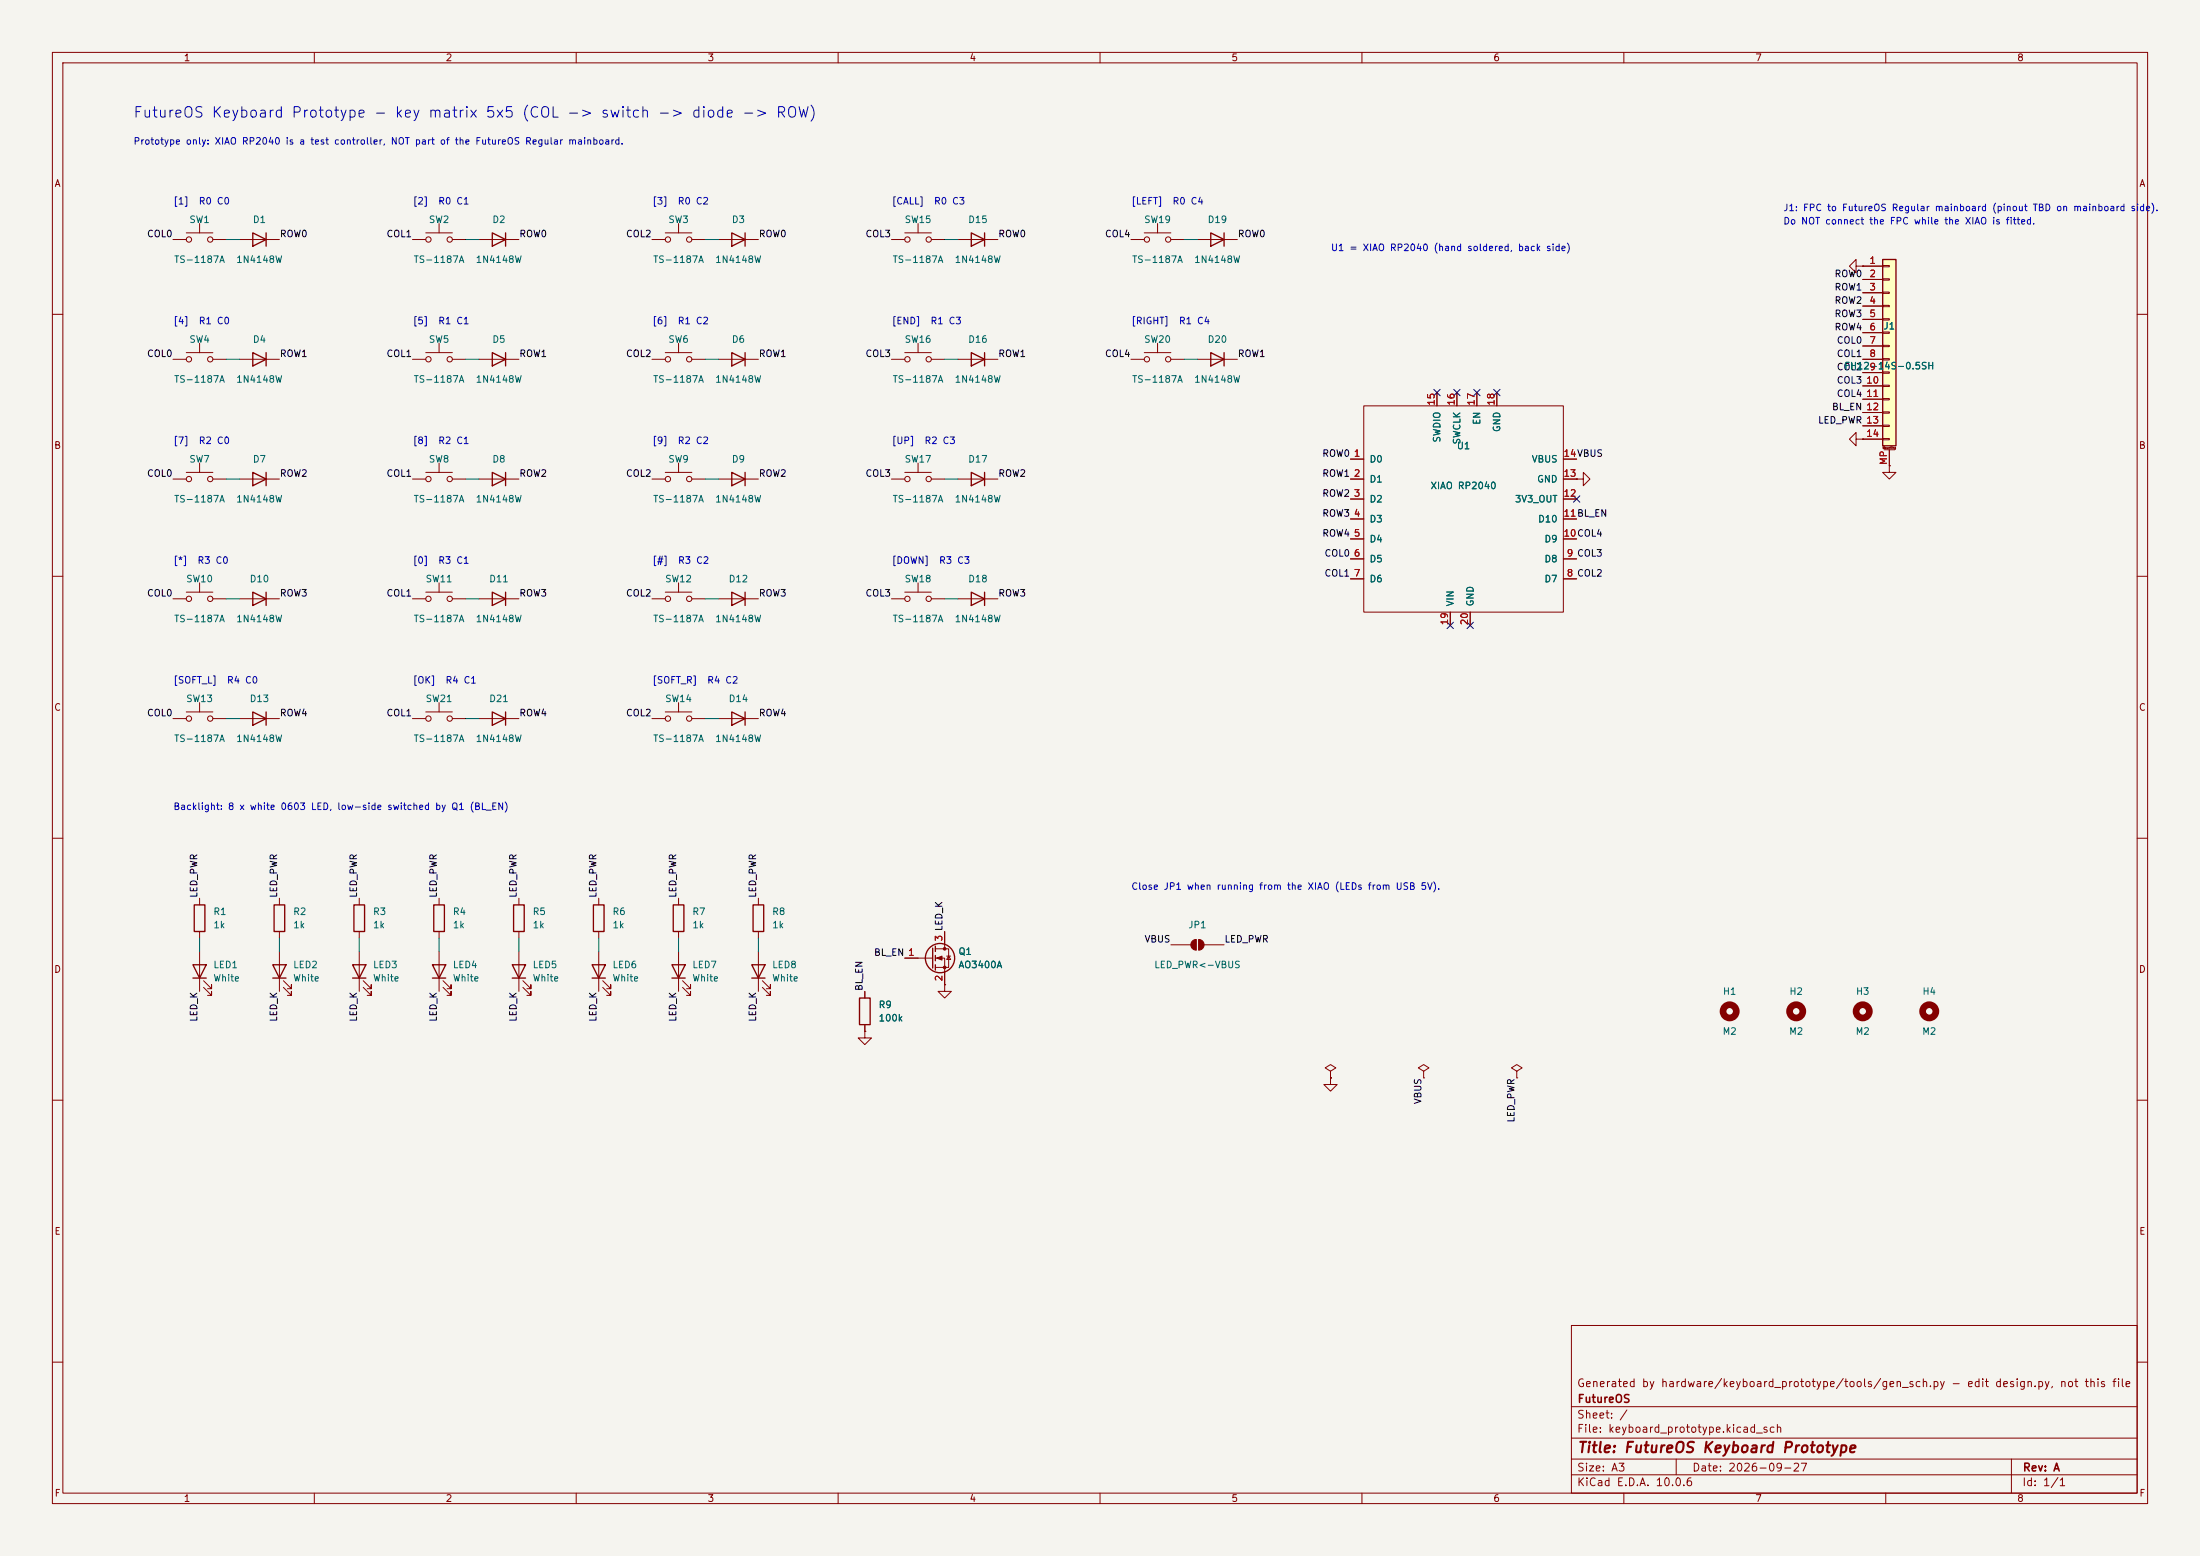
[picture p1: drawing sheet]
<svg xmlns="http://www.w3.org/2000/svg" width="420mm" height="297mm" viewBox="0 0 420 297" stroke-linecap="round" stroke-linejoin="round" font-family="sans-serif">
<path d="M0 0h420v297h-420z" fill="#f5f4ef" stroke="#f5f4ef" stroke-width=".19"/>
<g fill="none" stroke="#840000" stroke-width=".19">
<path d="M10 10h400v277h-400zM12 12h396v273h-396zM60 10v2M110 10v2M160 10v2M210 10v2M260 10v2M310 10v2M360 10v2M10 60h2M137.2 68.6h7.6M408 60h2"/>
<path d="M360.7 88.9v1.3h1.2l-1.2 1.2-1.3-1.2h1.3M360.7 88.9h.1M10 110h2M408 110h2M10 160h2M408 160h2M144.8 181.6v7.6M145.5 188.5l1.6 1.5v-.8v.8h-.8M145.5 187.2l1.6 1.5v-.7v.7h-.8M10 210h2M408 210h2M300 253h108v32h-108z"/>
<path d="M10 260h2M300 278.5h108M300 274.5h108M300 268.5h108M320 278.5v3M384 278.5v6.5M408 260h2M60 285v2M110 285v2M160 285v2M210 285v2M260 285v2"/>
<path d="M300 281.5h108M310 285v2M360 285v2"/>
</g>
<path d="M139.7 67.3l2.5 1.3-2.5 1.3zM142.2 67.3v2.6M143.5 184.2h2.5l-1.2 2.5zM143.5 186.7h2.5" fill="none" stroke="#840000" stroke-width=".25"/>
<path d="M359.4 49.5h2.5v35.6h-2.5z" fill="#ffffc2"/>
<g fill="none" stroke="#840000" stroke-width=".25">
<path d="M48.3 44.5l2.5 1.2-2.5 1.3zM50.8 44.5v2.5M94 44.5l2.5 1.2-2.5 1.3zM96.5 44.5v2.5M139.7 44.5l2.5 1.2-2.5 1.3zM142.2 44.5v2.5M185.4 44.5l2.6 1.2-2.6 1.3zM188 44.5v2.5M231.1 44.5l2.6 1.2-2.6 1.3zM233.7 44.5v2.5M359.4 49.5h2.5v35.6h-2.5zM48.3 67.3l2.5 1.3-2.5 1.3z"/>
<path d="M50.8 67.3v2.6M94 67.3l2.5 1.3-2.5 1.3zM96.5 67.3v2.6M185.4 67.3l2.6 1.3-2.6 1.3zM188 67.3v2.6M231.1 67.3l2.6 1.3-2.6 1.3zM233.7 67.3v2.6M48.3 90.2l2.5 1.2-2.5 1.3zM50.8 90.2v2.5M94 90.2l2.5 1.2-2.5 1.3zM96.5 90.2v2.5M139.7 90.2l2.5 1.2-2.5 1.3z"/>
<path d="M142.2 90.2v2.5M185.4 90.2l2.6 1.2-2.6 1.3zM188 90.2v2.5M48.3 113l2.5 1.3-2.5 1.3zM50.8 113v2.6M94 113l2.5 1.3-2.5 1.3zM96.5 113v2.6M139.7 113l2.5 1.3-2.5 1.3zM142.2 113v2.6M185.4 113l2.6 1.3-2.6 1.3zM188 113v2.6M48.3 135.9l2.5 1.3-2.5 1.2z"/>
<path d="M50.8 135.9v2.5M94 135.9l2.5 1.3-2.5 1.2zM96.5 135.9v2.5M139.7 135.9l2.5 1.3-2.5 1.2zM142.2 135.9v2.5M37.1 172.7h2v5.1h-2zM52.3 172.7h2.1v5.1h-2.1zM67.6 172.7h2v5.1h-2zM82.8 172.7h2v5.1h-2zM98 172.7h2.1v5.1h-2.1zM113.3 172.7h2v5.1h-2zM128.5 172.7h2.1v5.1h-2.1z"/>
<path d="M143.8 172.7h2v5.1h-2zM36.8 184.2h2.6l-1.3 2.5zM36.8 186.7h2.6M52.1 184.2h2.5l-1.3 2.5zM52.1 186.7h2.5M67.3 184.2h2.5l-1.2 2.5zM67.3 186.7h2.5M82.5 184.2h2.6l-1.3 2.5zM82.5 186.7h2.6M97.8 184.2h2.5l-1.2 2.5zM97.8 186.7h2.5M113 184.2h2.6l-1.3 2.5z"/>
<path d="M113 186.7h2.6M128.3 184.2h2.5l-1.3 2.5zM128.3 186.7h2.5M164.1 190.5h2v5.1h-2zM178.1 181v3.8M178.6 180.6v1M178.6 182.4v1M178.6 184.2v1"/>
<circle cx="179.5" cy="182.9" r="2.79"/>
</g>
<g fill="none" stroke="#840000" stroke-width=".19">
<path d="M33 45.7h2.6M35.6 44.5h5M38.1 42.7v1.8M40.6 45.7h2.6M45.7 45.7h7.6M78.7 45.7h2.6M81.3 44.5h5.1M83.8 42.7v1.8M86.4 45.7h2.5M91.4 45.7h7.7M124.5 45.7h2.5M127 44.5h5.1"/>
<path d="M129.5 42.7v1.8M132.1 45.7h2.5M137.2 45.7h7.6M170.2 45.7h2.5M172.7 44.5h5.1M175.3 42.7v1.8M177.8 45.7h2.5M182.9 45.7h7.6M215.9 45.7h2.5M218.4 44.5h5.1M221 42.7v1.8M223.5 45.7h2.6"/>
<path d="M228.6 45.7h7.6M354.3 50.8v-1.3l-1.2 1.3 1.2 1.3v-1.3h1.3M355.6 50.8h.1M355.6 50.8h3.8M355.6 53.3h3.8M355.6 55.9h3.8M355.6 58.4h3.8M359.4 50.7h1.3v.2h-1.3zM359.4 53.2h1.3v.3h-1.3zM359.4 55.8h1.3v.2h-1.3zM359.4 58.3h1.3v.2h-1.3zM33 68.6h2.6"/>
<path d="M35.6 67.3h5M38.1 65.5v1.8M40.6 68.6h2.6M45.7 68.6h7.6M78.7 68.6h2.6M81.3 67.3h5.1M83.8 65.5v1.8M86.4 68.6h2.5M91.4 68.6h7.7M124.5 68.6h2.5M127 67.3h5.1M129.5 65.5v1.8"/>
<path d="M132.1 68.6h2.5M170.2 68.6h2.5M172.7 67.3h5.1M175.3 65.5v1.8M177.8 68.6h2.5M182.9 68.6h7.6M215.9 68.6h2.5M218.4 67.3h5.1M221 65.5v1.8M223.5 68.6h2.6M228.6 68.6h7.6M260.3 77.5h38.1v39.3h-38.1z"/>
<path d="M274.3 74.9v2.6M278.1 74.9v2.6M281.9 74.9v2.6M285.7 74.9v2.6M355.6 61h3.8M355.6 63.5h3.8M355.6 66h3.8M355.6 68.6h3.8M355.6 71.1h3.8M355.6 73.7h3.8M355.6 76.2h3.8M355.6 78.7h3.8"/>
<path d="M359.4 60.8h1.3v.3h-1.3zM359.4 63.4h1.3v.2h-1.3zM359.4 65.9h1.3v.3h-1.3zM359.4 68.5h1.3v.2h-1.3zM359.4 71h1.3v.2h-1.3zM359.4 73.5h1.3v.3h-1.3zM359.4 76.1h1.3v.2h-1.3zM359.4 78.6h1.3v.3h-1.3zM33 91.4h2.6M35.6 90.2h5M38.1 88.4v1.8M40.6 91.4h2.6"/>
<path d="M45.7 91.4h7.6M78.7 91.4h2.6M81.3 90.2h5.1M83.8 88.4v1.8M86.4 91.4h2.5M91.4 91.4h7.7M124.5 91.4h2.5M127 90.2h5.1M129.5 88.4v1.8M132.1 91.4h2.5M137.2 91.4h7.6M170.2 91.4h2.5"/>
<path d="M172.7 90.2h5.1M175.3 88.4v1.8M177.8 91.4h2.5M182.9 91.4h7.6M257.8 87.6h2.5M257.8 91.4h2.5M257.8 95.3h2.5M257.8 99.1h2.5M298.4 87.6h2.6M298.4 91.4h2.6M298.4 95.3h2.6M298.4 99.1h2.6"/>
<path d="M301 91.4h1.3v-1.2l1.2 1.2-1.2 1.3v-1.3M301 91.4h.1M354.3 83.8v-1.2l-1.2 1.2 1.2 1.3v-1.3h1.3M355.6 83.8h.1M355.6 81.3h3.8M355.6 83.8h3.8M359.4 81.2h1.3v.2h-1.3zM359.4 83.7h1.3v.2h-1.3zM359.7 85.9h2M360.7 88.9h.1M360.7 85.9v3M33 114.3h2.6"/>
<path d="M35.6 113h5M38.1 111.3v1.7M40.6 114.3h2.6M45.7 114.3h7.6M78.7 114.3h2.6M81.3 113h5.1M83.8 111.3v1.7M86.4 114.3h2.5M91.4 114.3h7.7M124.5 114.3h2.5M127 113h5.1M129.5 111.3v1.7"/>
<path d="M132.1 114.3h2.5M137.2 114.3h7.6M170.2 114.3h2.5M172.7 113h5.1M175.3 111.3v1.7M177.8 114.3h2.5M182.9 114.3h7.6M257.8 102.9h2.5M257.8 106.7h2.5M257.8 110.5h2.5M276.9 116.8v2.6M280.7 116.8v2.6"/>
<path d="M298.4 102.9h2.6M298.4 106.7h2.6M298.4 110.5h2.6M33 137.2h2.6M35.6 135.9h5M38.1 134.1v1.8M40.6 137.2h2.6M45.7 137.2h7.6M78.7 137.2h2.6M81.3 135.9h5.1M83.8 134.1v1.8M86.4 137.2h2.5"/>
<path d="M91.4 137.2h7.7M124.5 137.2h2.5M127 135.9h5.1M129.5 134.1v1.8M132.1 137.2h2.5M137.2 137.2h7.6M38.1 171.5v1.2M38.1 177.8v1.3M53.3 171.5v1.2M53.3 177.8v1.3M68.6 171.5v1.2M68.6 177.8v1.3"/>
<path d="M83.8 171.5v1.2M83.8 177.8v1.3M99.1 171.5v1.2M99.1 177.8v1.3M114.3 171.5v1.2M114.3 177.8v1.3M129.5 171.5v1.2M129.5 177.8v1.3M144.8 171.5v1.2M144.8 177.8v1.3M180.3 177.8v3.3M228.3 179.3v2.1"/>
<path d="M228.9 179.3v2.1M38.1 181.6v7.6M38.9 188.5l1.5 1.5v-.8v.8h-.8M38.9 187.2l1.5 1.5v-.7v.7h-.8M53.3 181.6v7.6M54.1 188.5l1.5 1.5v-.8v.8h-.7M54.1 187.2l1.5 1.5v-.7v.7h-.7M68.6 181.6v7.6M69.3 188.5l1.6 1.5v-.8v.8h-.8M69.3 187.2l1.6 1.5v-.7v.7h-.8M83.8 181.6v7.6M84.6 188.5l1.5 1.5v-.8v.8h-.8"/>
<path d="M84.6 187.2l1.5 1.5v-.7v.7h-.8M99.1 181.6v7.6M99.8 188.5l1.5 1.5v-.8v.8h-.7M99.8 187.2l1.5 1.5v-.7v.7h-.7M114.3 181.6v7.6M115.1 188.5l1.5 1.5v-.8v.8h-.8M115.1 187.2l1.5 1.5v-.7v.7h-.8M129.5 181.6v7.6M130.3 188.5l1.5 1.5v-.8v.8h-.7M130.3 187.2l1.5 1.5v-.7v.7h-.7M165.1 196.9v1.2h1.3l-1.3 1.3-1.3-1.3h1.3M165.1 196.9h.1"/>
<path d="M165.1 189.2v1.3M165.1 195.6v1.3M172.7 182.9h5.4M178.6 181.1h2.5v3.6h-2.5M178.6 182.9h1.7v5.1M180.3 188v1.2h1.3l-1.3 1.3-1.2-1.3h1.2M180.3 188h.1M180.7 182.5h.8M181.1 182.5l.4 .6h-.8zM223.5 180.3h3.8M229.9 180.3h3.8M254 205.7v1.3h1.3l-1.3 1.3-1.3-1.3h1.3"/>
<path d="M254 205.7h.1M254 204.5l1-.7-1-.6-1 .6 1 .7v1.2M271.8 204.5l1-.7-1-.6-1 .6 1 .7v1.2M271.8 205.7h.1M289.6 204.5l1-.7-1-.6-1.1 .6 1.1 .7v1.2M289.6 205.7h.1"/>
<circle cx="36.1" cy="45.7" r=".51"/>
<circle cx="40.1" cy="45.7" r=".51"/>
<circle cx="81.8" cy="45.7" r=".51"/>
<circle cx="85.9" cy="45.7" r=".51"/>
<circle cx="127.5" cy="45.7" r=".51"/>
<circle cx="131.6" cy="45.7" r=".51"/>
<circle cx="173.2" cy="45.7" r=".51"/>
<circle cx="177.3" cy="45.7" r=".51"/>
<circle cx="218.9" cy="45.7" r=".51"/>
<circle cx="223" cy="45.7" r=".51"/>
<circle cx="36.1" cy="68.6" r=".51"/>
<circle cx="40.1" cy="68.6" r=".51"/>
<circle cx="81.8" cy="68.6" r=".51"/>
<circle cx="85.9" cy="68.6" r=".51"/>
<circle cx="127.5" cy="68.6" r=".51"/>
<circle cx="131.6" cy="68.6" r=".51"/>
<circle cx="173.2" cy="68.6" r=".51"/>
<circle cx="177.3" cy="68.6" r=".51"/>
<circle cx="218.9" cy="68.6" r=".51"/>
<circle cx="223" cy="68.6" r=".51"/>
<circle cx="36.1" cy="91.4" r=".51"/>
<circle cx="40.1" cy="91.4" r=".51"/>
<circle cx="81.8" cy="91.4" r=".51"/>
<circle cx="85.9" cy="91.4" r=".51"/>
<circle cx="127.5" cy="91.4" r=".51"/>
<circle cx="131.6" cy="91.4" r=".51"/>
<circle cx="173.2" cy="91.4" r=".51"/>
<circle cx="177.3" cy="91.4" r=".51"/>
<circle cx="36.1" cy="114.3" r=".51"/>
<circle cx="40.1" cy="114.3" r=".51"/>
<circle cx="81.8" cy="114.3" r=".51"/>
<circle cx="85.9" cy="114.3" r=".51"/>
<circle cx="127.5" cy="114.3" r=".51"/>
<circle cx="131.6" cy="114.3" r=".51"/>
<circle cx="173.2" cy="114.3" r=".51"/>
<circle cx="177.3" cy="114.3" r=".51"/>
<circle cx="36.1" cy="137.2" r=".51"/>
<circle cx="40.1" cy="137.2" r=".51"/>
<circle cx="81.8" cy="137.2" r=".51"/>
<circle cx="85.9" cy="137.2" r=".51"/>
<circle cx="127.5" cy="137.2" r=".51"/>
<circle cx="131.6" cy="137.2" r=".51"/>
</g>
<g fill="#840000" stroke="#840000" stroke-width=".19">
<path d="M178.8 182.9l1-.4v.8z"/>
<path d="M227.6 179.6l.7-.3v2.1a1.02 1.02 0 0 1-.9-.7 1.02 1.02 0 0 1 .2-1.1z"/>
<path d="M228.9 179.3a1.02 1.02 0 0 1 1 1 1.02 1.02 0 0 1-1 1.1z"/>
<circle cx="180.3" cy="181.1" r=".25"/>
<circle cx="180.3" cy="184.7" r=".25"/>
</g>
<g fill="none" stroke="#840000" stroke-width="1.3">
<circle cx="330.2" cy="193" r="1.27"/>
<circle cx="342.9" cy="193" r="1.27"/>
<circle cx="355.6" cy="193" r="1.27"/>
<circle cx="368.3" cy="193" r="1.27"/>
</g>
<g fill="none" stroke="#009600" stroke-width=".19">
<path d="M43.2 45.7h2.5M88.9 45.7h2.5M134.6 45.7h2.6M180.3 45.7h2.6M226.1 45.7h2.5M43.2 68.6h2.5M88.9 68.6h2.5M134.6 68.6h2.6M180.3 68.6h2.6M226.1 68.6h2.5M43.2 91.4h2.5M88.9 91.4h2.5"/>
<path d="M134.6 91.4h2.6M180.3 91.4h2.6M43.2 114.3h2.5M88.9 114.3h2.5M134.6 114.3h2.6M180.3 114.3h2.6M43.2 137.2h2.5M88.9 137.2h2.5M134.6 137.2h2.6M38.1 179.1v2.5M53.3 179.1v2.5M68.6 179.1v2.5"/>
<path d="M83.8 179.1v2.5M99.1 179.1v2.5M114.3 179.1v2.5M129.5 179.1v2.5M144.8 179.1v2.5"/>
</g>
<g fill="none" stroke="#000084" stroke-width=".19">
<path d="M273.7 74.3l1.2 1.2M274.9 74.3l-1.2 1.2M277.5 74.3l1.2 1.2M278.7 74.3l-1.2 1.2M281.3 74.3l1.2 1.2M282.5 74.3l-1.2 1.2M285.1 74.3l1.3 1.2M286.4 74.3l-1.3 1.2M300.4 94.6l1.2 1.3M301.6 94.6l-1.2 1.3M276.3 118.8l1.2 1.2M277.5 118.8l-1.2 1.2"/>
<path d="M280.1 118.8l1.2 1.2M281.3 118.8l-1.2 1.2"/>
</g>
<text font-size="2" fill="#0000c2" x="25.3" y="23">FutureOS Keyboard Prototype - key matrix 5x5 (COL -&gt; switch -&gt; diode -&gt; ROW)</text>
<text font-size="2" fill="#840000" x="301" y="277.8">Title: FutureOS Keyboard Prototype</text>
<g font-size="1.5" fill="#840000">
<text x="300.9" y="265.1">Generated by hardware/keyboard_prototype/tools/gen_sch.py - edit design.py, not this file</text>
<text x="301" y="268.1">FutureOS</text>
<text x="300.9" y="273.8">File: keyboard_prototype.kicad_sch</text>
<text x="300.9" y="271.1">Sheet: /</text>
<text x="300.9" y="281.2">Size: A3</text>
<text x="322.9" y="281.2">Date: 2026-09-27</text>
<text x="386" y="281.2">Rev: A</text>
<text x="300.9" y="284">KiCad E.D.A. 10.0.6</text>
<text x="385.9" y="284">Id: 1/1</text>
</g>
<g font-size="1.3" fill="#840000">
<text x="35" y="12">1</text>
<text x="85" y="12">2</text>
<text x="135" y="12">3</text>
<text x="185" y="12">4</text>
<text x="235" y="12">5</text>
<text x="285" y="12">6</text>
<text x="335" y="12">7</text>
<text x="385" y="12">8</text>
<text x="10.3" y="36">A</text>
<text x="408.3" y="36">A</text>
<text x="10.2" y="86">B</text>
<text x="408.2" y="86">B</text>
<text x="10.2" y="136">C</text>
<text x="408.2" y="136">C</text>
<text x="10.2" y="186">D</text>
<text x="408.2" y="186">D</text>
<text x="10.3" y="236">E</text>
<text x="408.3" y="236">E</text>
<text x="10.3" y="286">F</text>
<text x="35" y="287">1</text>
<text x="85" y="287">2</text>
<text x="135" y="287">3</text>
<text x="185" y="287">4</text>
<text x="235" y="287">5</text>
<text x="285" y="287">6</text>
<text x="335" y="287">7</text>
<text x="385" y="287">8</text>
<text x="408.3" y="286">F</text>
</g>
<g font-size="1.3" fill="#0000c2">
<text x="25.4" y="27.9">Prototype only: XIAO RP2040 is a test controller, NOT part of the FutureOS Regular mainboard.</text>
<text x="33" y="39.3">[1]</text>
<text x="37.8" y="39.3">R0 C0</text>
<text x="78.7" y="39.3">[2]</text>
<text x="83.6" y="39.3">R0 C1</text>
<text x="124.4" y="39.3">[3]</text>
<text x="129.3" y="39.3">R0 C2</text>
<text x="170.2" y="39.3">[CALL]</text>
<text x="178.2" y="39.3">R0 C3</text>
<text x="215.9" y="39.3">[LEFT]</text>
<text x="223.7" y="39.3">R0 C4</text>
<text x="340.3" y="40.6">J1: FPC to FutureOS Regular mainboard (pinout TBD on mainboard side).</text>
<text x="340.3" y="43.2">Do NOT connect the FPC while the XIAO is fitted.</text>
<text x="254" y="48.2">U1 = XIAO RP2040 (hand soldered, back side)</text>
<text x="33" y="62.2">[4]</text>
<text x="37.8" y="62.2">R1 C0</text>
<text x="78.7" y="62.2">[5]</text>
<text x="83.6" y="62.2">R1 C1</text>
<text x="124.4" y="62.2">[6]</text>
<text x="129.3" y="62.2">R1 C2</text>
<text x="170.2" y="62.2">[END]</text>
<text x="177.5" y="62.2">R1 C3</text>
<text x="215.9" y="62.2">[RIGHT]</text>
<text x="224.9" y="62.2">R1 C4</text>
<text x="33" y="85.1">[7]</text>
<text x="37.8" y="85.1">R2 C0</text>
<text x="78.7" y="85.1">[8]</text>
<text x="83.6" y="85.1">R2 C1</text>
<text x="124.4" y="85.1">[9]</text>
<text x="129.3" y="85.1">R2 C2</text>
<text x="170.2" y="85.1">[UP]</text>
<text x="176.4" y="85.1">R2 C3</text>
<text x="33" y="107.9">[*]</text>
<text x="37.6" y="107.9">R3 C0</text>
<text x="78.7" y="107.9">[0]</text>
<text x="83.6" y="107.9">R3 C1</text>
<text x="124.4" y="107.9">[#]</text>
<text x="129.3" y="107.9">R3 C2</text>
<text x="170.2" y="107.9">[DOWN]</text>
<text x="179.2" y="107.9">R3 C3</text>
<text x="33" y="130.8">[SOFT_L]</text>
<text x="43.2" y="130.8">R4 C0</text>
<text x="78.7" y="130.8">[OK]</text>
<text x="84.9" y="130.8">R4 C1</text>
<text x="124.4" y="130.8">[SOFT_R]</text>
<text x="134.9" y="130.8">R4 C2</text>
<text x="33" y="154.9">Backlight: 8 x white 0603 LED, low-side switched by Q1 (BL_EN)</text>
<text x="215.9" y="170.2">Close JP1 when running from the XIAO (LEDs from USB 5V).</text>
</g>
<g font-size="1.3" fill="#0f0f0f">
<text x="28" y="45.6">COL0</text>
<text x="53.3" y="45.6">ROW0</text>
<text x="73.7" y="45.6">COL1</text>
<text x="99" y="45.6">ROW0</text>
<text x="119.4" y="45.6">COL2</text>
<text x="144.8" y="45.6">ROW0</text>
<text x="165.1" y="45.6">COL3</text>
<text x="190.5" y="45.6">ROW0</text>
<text x="210.8" y="45.6">COL4</text>
<text x="236.2" y="45.6">ROW0</text>
<text x="350.1" y="53.2">ROW0</text>
<text x="350.1" y="55.8">ROW1</text>
<text x="350.1" y="58.3">ROW2</text>
<text x="350.1" y="60.8">ROW3</text>
<text x="350.1" y="63.4">ROW4</text>
<text x="350.5" y="65.9">COL0</text>
<text x="28" y="68.5">COL0</text>
<text x="53.3" y="68.5">ROW1</text>
<text x="73.7" y="68.5">COL1</text>
<text x="99" y="68.5">ROW1</text>
<text x="119.4" y="68.5">COL2</text>
<text x="144.8" y="68.5">ROW1</text>
<text x="165.1" y="68.5">COL3</text>
<text x="190.5" y="68.5">ROW1</text>
<text x="210.8" y="68.5">COL4</text>
<text x="236.2" y="68.5">ROW1</text>
<text x="350.5" y="68.5">COL1</text>
<text x="350.5" y="71">COL2</text>
<text x="350.5" y="73.5">COL3</text>
<text x="350.5" y="76.1">COL4</text>
<text x="347" y="81.2">LED_PWR 13</text>
<text x="349.6" y="78.6">BL_EN 12</text>
<text x="252.3" y="87.5">ROW0</text>
<text x="28" y="91.3">COL0</text>
<text x="53.3" y="91.3">ROW2</text>
<text x="73.7" y="91.3">COL1</text>
<text x="99" y="91.3">ROW2</text>
<text x="119.4" y="91.3">COL2</text>
<text x="144.8" y="91.3">ROW2</text>
<text x="165.1" y="91.3">COL3</text>
<text x="190.5" y="91.3">ROW2</text>
<text x="252.3" y="95.1">ROW2</text>
<text x="252.3" y="91.3">ROW1</text>
<text x="252.3" y="98.9">ROW3</text>
<text x="252.3" y="102.7">ROW4</text>
<text x="252.7" y="106.6">COL0</text>
<text x="252.7" y="110.4">COL1</text>
<text x="28" y="114.2">COL0</text>
<text x="53.3" y="114.2">ROW3</text>
<text x="73.7" y="114.2">COL1</text>
<text x="99" y="114.2">ROW3</text>
<text x="119.4" y="114.2">COL2</text>
<text x="144.8" y="114.2">ROW3</text>
<text x="165.1" y="114.2">COL3</text>
<text x="190.5" y="114.2">ROW3</text>
<text x="28" y="137">COL0</text>
<text x="53.3" y="137">ROW4</text>
<text x="73.7" y="137">COL1</text>
<text x="99" y="137">ROW4</text>
<text x="119.4" y="137">COL2</text>
<text x="144.8" y="137">ROW4</text>
<text x="38" y="171.5" transform="rotate(-90 38 171.5)">LED_PWR</text>
<text x="53.2" y="171.5" transform="rotate(-90 53.2 171.5)">LED_PWR</text>
<text x="68.5" y="171.5" transform="rotate(-90 68.5 171.5)">LED_PWR</text>
<text x="83.7" y="171.5" transform="rotate(-90 83.7 171.5)">LED_PWR</text>
<text x="98.9" y="171.5" transform="rotate(-90 98.9 171.5)">LED_PWR</text>
<text x="114.2" y="171.5" transform="rotate(-90 114.2 171.5)">LED_PWR</text>
<text x="129.4" y="171.5" transform="rotate(-90 129.4 171.5)">LED_PWR</text>
<text x="144.7" y="171.5" transform="rotate(-90 144.7 171.5)">LED_PWR</text>
<text x="166.7" y="182.8">BL_EN 1</text>
<text x="218.4" y="180.2">VBUS</text>
<text x="233.7" y="180.2">LED_PWR</text>
<text x="165" y="189.3" transform="rotate(-90 165 189.3)">BL_EN</text>
<text x="38" y="195.1" transform="rotate(-90 38 195.1)">LED_K</text>
<text x="53.2" y="195.1" transform="rotate(-90 53.2 195.1)">LED_K</text>
<text x="68.5" y="195.1" transform="rotate(-90 68.5 195.1)">LED_K</text>
<text x="83.7" y="195.1" transform="rotate(-90 83.7 195.1)">LED_K</text>
<text x="98.9" y="195.1" transform="rotate(-90 98.9 195.1)">LED_K</text>
<text x="114.2" y="195.1" transform="rotate(-90 114.2 195.1)">LED_K</text>
<text x="129.4" y="195.1" transform="rotate(-90 129.4 195.1)">LED_K</text>
<text x="144.7" y="195.1" transform="rotate(-90 144.7 195.1)">LED_K</text>
<text x="271.7" y="210.9" transform="rotate(-90 271.7 210.9)">VBUS</text>
<text x="289.4" y="214.4" transform="rotate(-90 289.4 214.4)">LED_PWR</text>
</g>
<g font-size="1.3" fill="#006464">
<text x="36" y="42.9">SW1</text>
<text x="48.2" y="42.9">D1</text>
<text x="81.8" y="42.9">SW2</text>
<text x="93.9" y="42.9">D2</text>
<text x="127.5" y="42.9">SW3</text>
<text x="139.6" y="42.9">D3</text>
<text x="172.6" y="42.9">SW15</text>
<text x="184.7" y="42.9">D15</text>
<text x="218.3" y="42.9">SW19</text>
<text x="230.4" y="42.9">D19</text>
<text x="33.1" y="50.5">TS-1187A</text>
<text x="45" y="50.5">1N4148W</text>
<text x="78.9" y="50.5">TS-1187A</text>
<text x="90.7" y="50.5">1N4148W</text>
<text x="124.6" y="50.5">TS-1187A</text>
<text x="136.4" y="50.5">1N4148W</text>
<text x="170.3" y="50.5">TS-1187A</text>
<text x="182.1" y="50.5">1N4148W</text>
<text x="216" y="50.5">TS-1187A</text>
<text x="227.9" y="50.5">1N4148W</text>
<text x="36" y="65.7">SW4</text>
<text x="48.2" y="65.7">D4</text>
<text x="81.8" y="65.7">SW5</text>
<text x="93.9" y="65.7">D5</text>
<text x="127.5" y="65.7">SW6</text>
<text x="139.6" y="65.7">D6</text>
<text x="172.6" y="65.7">SW16</text>
<text x="184.7" y="65.7">D16</text>
<text x="218.3" y="65.7">SW20</text>
<text x="230.4" y="65.7">D20</text>
<text x="359.5" y="63.2">J1</text>
<text x="352" y="70.8">FH12-14S-0.5SH</text>
<text x="33.1" y="73.4">TS-1187A</text>
<text x="45" y="73.4">1N4148W</text>
<text x="78.9" y="73.4">TS-1187A</text>
<text x="90.7" y="73.4">1N4148W</text>
<text x="124.6" y="73.4">TS-1187A</text>
<text x="136.4" y="73.4">1N4148W</text>
<text x="170.3" y="73.4">TS-1187A</text>
<text x="182.1" y="73.4">1N4148W</text>
<text x="216" y="73.4">TS-1187A</text>
<text x="227.9" y="73.4">1N4148W</text>
<text x="282.9" y="81.2" transform="rotate(-90 282.9 81.2)">EN</text>
<text x="286.7" y="82.6" transform="rotate(-90 286.7 82.6)">GND</text>
<text x="36" y="88.6">SW7</text>
<text x="48.2" y="88.6">D7</text>
<text x="81.8" y="88.6">SW8</text>
<text x="93.9" y="88.6">D8</text>
<text x="127.5" y="88.6">SW9</text>
<text x="139.6" y="88.6">D9</text>
<text x="172.6" y="88.6">SW17</text>
<text x="184.7" y="88.6">D17</text>
<text x="261.3" y="88.6">D0</text>
<text x="275.3" y="84.6" transform="rotate(-90 275.3 84.6)">SWDIO</text>
<text x="278" y="86.1">U1</text>
<text x="279.1" y="84.9" transform="rotate(-90 279.1 84.9)">SWCLK</text>
<text x="292.3" y="88.6">VBUS</text>
<text x="261.3" y="92.4">D1</text>
<text x="273" y="93.7">XIAO RP2040</text>
<text x="293.3" y="92.4">GND</text>
<text x="33.1" y="96.2">TS-1187A</text>
<text x="45" y="96.2">1N4148W</text>
<text x="78.9" y="96.2">TS-1187A</text>
<text x="90.7" y="96.2">1N4148W</text>
<text x="124.6" y="96.2">TS-1187A</text>
<text x="136.4" y="96.2">1N4148W</text>
<text x="170.3" y="96.2">TS-1187A</text>
<text x="182.1" y="96.2">1N4148W</text>
<text x="261.3" y="96.2">D2</text>
<text x="261.3" y="100">D3</text>
<text x="289.1" y="96.2">3V3_OUT</text>
<text x="293.5" y="100">D10</text>
<text x="261.3" y="103.8">D4</text>
<text x="261.3" y="107.6">D5</text>
<text x="294.7" y="107.6">D8</text>
<text x="294.7" y="103.8">D9</text>
<text x="35.4" y="111.5">SW10</text>
<text x="47.6" y="111.5">D10</text>
<text x="81.2" y="111.5">SW11</text>
<text x="93.3" y="111.5">D11</text>
<text x="126.9" y="111.5">SW12</text>
<text x="139" y="111.5">D12</text>
<text x="172.6" y="111.5">SW18</text>
<text x="184.7" y="111.5">D18</text>
<text x="261.3" y="111.5">D6</text>
<text x="294.7" y="111.5">D7</text>
<text x="33.1" y="119.1">TS-1187A</text>
<text x="45" y="119.1">1N4148W</text>
<text x="78.9" y="119.1">TS-1187A</text>
<text x="90.7" y="119.1">1N4148W</text>
<text x="124.6" y="119.1">TS-1187A</text>
<text x="136.4" y="119.1">1N4148W</text>
<text x="170.3" y="119.1">TS-1187A</text>
<text x="182.1" y="119.1">1N4148W</text>
<text x="277.8" y="115.9" transform="rotate(-90 277.8 115.9)">VIN</text>
<text x="281.6" y="115.9" transform="rotate(-90 281.6 115.9)">GND</text>
<text x="35.4" y="134.3">SW13</text>
<text x="47.6" y="134.3">D13</text>
<text x="81.2" y="134.3">SW21</text>
<text x="93.3" y="134.3">D21</text>
<text x="126.9" y="134.3">SW14</text>
<text x="139" y="134.3">D14</text>
<text x="33.1" y="141.9">TS-1187A</text>
<text x="45" y="141.9">1N4148W</text>
<text x="78.9" y="141.9">TS-1187A</text>
<text x="90.7" y="141.9">1N4148W</text>
<text x="124.6" y="141.9">TS-1187A</text>
<text x="136.4" y="141.9">1N4148W</text>
<text x="40.6" y="175">R1</text>
<text x="40.6" y="177.5">1k</text>
<text x="55.9" y="175">R2</text>
<text x="55.9" y="177.5">1k</text>
<text x="71.1" y="175">R3</text>
<text x="71.1" y="177.5">1k</text>
<text x="86.3" y="175">R4</text>
<text x="86.3" y="177.5">1k</text>
<text x="101.6" y="175">R5</text>
<text x="101.6" y="177.5">1k</text>
<text x="116.8" y="175">R6</text>
<text x="116.8" y="177.5">1k</text>
<text x="132.1" y="175">R7</text>
<text x="132.1" y="177.5">1k</text>
<text x="147.3" y="175">R8</text>
<text x="147.3" y="177.5">1k</text>
<text x="226.7" y="177.5">JP1</text>
<text x="40.6" y="185.1">LED1</text>
<text x="55.9" y="185.1">LED2</text>
<text x="71.1" y="185.1">LED3</text>
<text x="86.3" y="185.1">LED4</text>
<text x="101.6" y="185.1">LED5</text>
<text x="116.8" y="185.1">LED6</text>
<text x="132.1" y="185.1">LED7</text>
<text x="147.3" y="185.1">LED8</text>
<text x="182.9" y="182.6">Q1</text>
<text x="182.9" y="185.1">AO3400A</text>
<text x="220.2" y="185.1">LED_PWR&lt;-VBUS</text>
<text x="40.6" y="187.7">White</text>
<text x="55.9" y="187.7">White</text>
<text x="71.1" y="187.7">White</text>
<text x="86.3" y="187.7">White</text>
<text x="101.6" y="187.7">White</text>
<text x="116.8" y="187.7">White</text>
<text x="132.1" y="187.7">White</text>
<text x="147.3" y="187.7">White</text>
<text x="328.8" y="190.2">H1</text>
<text x="341.5" y="190.2">H2</text>
<text x="354.2" y="190.2">H3</text>
<text x="366.9" y="190.2">H4</text>
<text x="167.6" y="192.7">R9</text>
<text x="167.6" y="195.3">100k</text>
<text x="328.7" y="197.8">M2</text>
<text x="341.4" y="197.8">M2</text>
<text x="354.1" y="197.8">M2</text>
<text x="366.8" y="197.8">M2</text>
</g>
<g font-size="1.3" fill="#a90000">
<text x="356.8" y="50.7">1</text>
<text x="356.8" y="53.2">2</text>
<text x="356.8" y="55.7">3</text>
<text x="356.8" y="58.3">4</text>
<text x="356.8" y="60.8">5</text>
<text x="356.8" y="63.4">6</text>
<text x="356.8" y="65.9">7</text>
<text x="356.8" y="68.4">8</text>
<text x="356.8" y="71">9</text>
<text x="274.2" y="77.5" transform="rotate(-90 274.2 77.5)">15</text>
<text x="278" y="77.5" transform="rotate(-90 278 77.5)">16</text>
<text x="281.8" y="77.5" transform="rotate(-90 281.8 77.5)">17</text>
<text x="285.6" y="77.5" transform="rotate(-90 285.6 77.5)">18</text>
<text x="356.2" y="73.5">10</text>
<text x="356.2" y="76.1">11</text>
<text x="356.2" y="83.7">14</text>
<text x="356.2" y="78.6">12</text>
<text x="356.2" y="81.1">13</text>
<text x="258.3" y="87.5">1</text>
<text x="298.4" y="87.5">14VBUS</text>
<text x="298.4" y="87.5">14</text>
<text x="360.5" y="88.9" transform="rotate(-90 360.5 88.9)">MP</text>
<text x="258.3" y="91.3">2</text>
<text x="258.3" y="95.1">3</text>
<text x="298.4" y="95.1">12</text>
<text x="298.4" y="91.3">13</text>
<text x="258.3" y="98.9">4</text>
<text x="298.4" y="98.9">11BL_EN</text>
<text x="298.4" y="98.9">11</text>
<text x="258.3" y="102.7">5</text>
<text x="258.3" y="106.5">6</text>
<text x="298.4" y="102.7">10COL4</text>
<text x="298.4" y="102.7">10</text>
<text x="299" y="106.5">9 COL3</text>
<text x="299" y="106.5">9</text>
<text x="258.3" y="110.4">7</text>
<text x="299" y="110.4">8 COL2</text>
<text x="299" y="110.4">8</text>
<text x="276.7" y="119.4" transform="rotate(-90 276.7 119.4)">19</text>
<text x="280.5" y="119.4" transform="rotate(-90 280.5 119.4)">20</text>
<text x="180.2" y="179.8" transform="rotate(-90 180.2 179.8)">3 LED_K</text>
<text x="180.2" y="179.8" transform="rotate(-90 180.2 179.8)">3</text>
<text x="173.3" y="182.7">1</text>
<text x="180.2" y="187.4" transform="rotate(-90 180.2 187.4)">2</text>
</g>
<text font-size=".4" fill="#840000" x="359.4" y="85.8">Mounting</text>
</svg>
